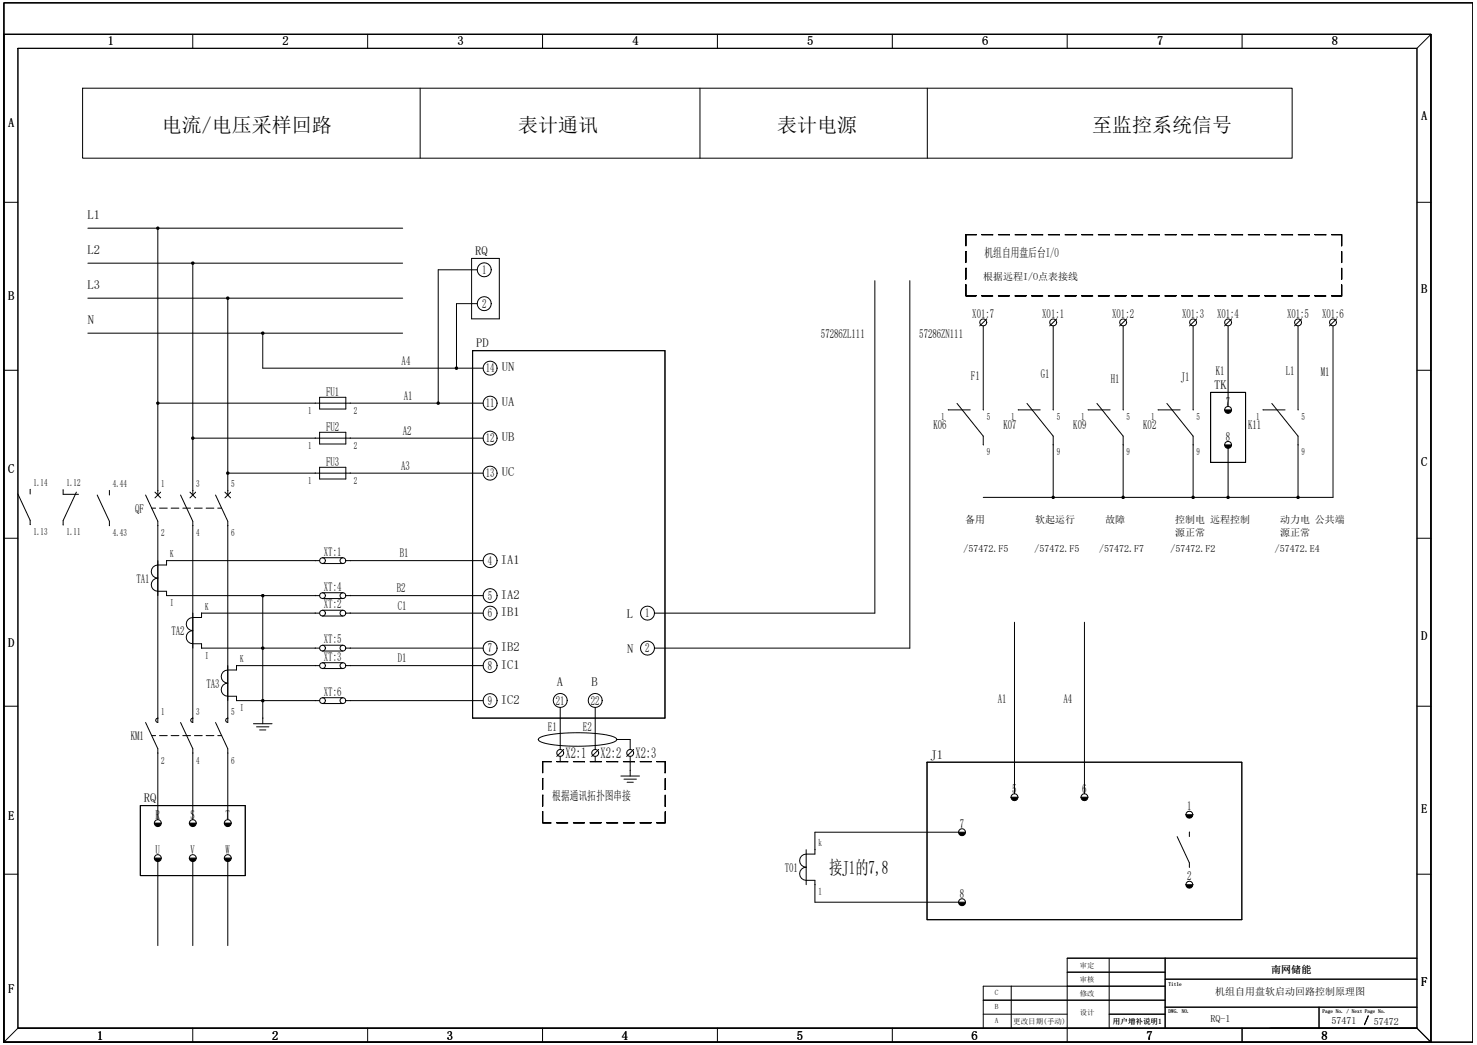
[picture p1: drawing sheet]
<svg xmlns="http://www.w3.org/2000/svg" width="420mm" height="297mm" viewBox="0 0 420 297" stroke-linecap="round" stroke-linejoin="round" font-family="sans-serif">
<g fill="none" stroke="#000" stroke-width=".28">
<path d="M1.1 9.8h405.8v286.4h-405.8zM1.1 .8h417.7v295.4h-417.7zM1.1 9.8h405.8M1.1 9.8v286.4M5.1 13.7h397.8v278.5h-397.8zM54.8 9.8v3.9M104.5 9.8v3.9M154.3 9.8v3.9M204 9.8v3.9M253.7 9.8v3.9M303.5 9.8v3.9M353.2 9.8v3.9"/>
<path d="M406.9 9.8v286.4M406.9 9.8l-4 3.9M23.5 25.1h343.9v19.9h-343.9zM119.5 25.1v19.9M199 25.1v19.9M263.7 25.1v19.9M1.1 57.5h4M402.9 57.5h4M25 64.9h89.5M25 74.8h89.5M44.9 64.9v75.8M54.8 74.8v65.9"/>
<path d="M134.1 73.4h7.9v17.2h-7.9zM135.7 76.7h-11.1v37.9M248.8 79.8v94.5h-62.7M258.7 79.8v104.4h-72.6M274.6 66.7l.1 3.2zM274.6 71.5l.1 3.1zM274.6 76.2l.1 3.2zM274.7 66.7v3.2M274.7 71.5v3.1M274.7 76.2v3.2M274.7 66.7l2.9 .1zM274.7 66.7h2.9"/>
<path d="M279.2 66.7l3.1 .1zM279.2 66.7h3.1M283.9 66.7l3.2 .1zM283.9 66.7h3.2M288.6 66.7l3.2 .1zM288.6 66.7h3.2M293.4 66.7l3.1 .1zM293.4 66.7h3.1M298.1 66.7l3.2 .1zM298.1 66.7h3.2M302.8 66.7l3.2 .1zM302.8 66.7h3.2"/>
<path d="M307.6 66.7l3.1 .1zM307.6 66.7h3.1M312.3 66.7l3.2 .1zM312.3 66.7h3.2M317.1 66.7l3.1 .1zM317.1 66.7h3.1M321.8 66.7l3.2 .1zM321.8 66.7h3.2M326.5 66.7l3.2 .1zM326.5 66.7h3.2M331.3 66.7l3.1 .1zM331.3 66.7h3.1"/>
<path d="M336 66.7l3.2 .1zM336 66.7h3.2M340.7 66.7l3.2 .1zM340.7 66.7h3.2M345.5 66.7l3.1 .1zM345.5 66.7h3.1M350.2 66.7l3.2 .1zM350.2 66.7h3.2M355 66.7l3.1 .1zM355 66.7h3.1M359.7 66.7l3.1 .1zM359.7 66.7h3.1"/>
<path d="M364.4 66.7l3.2 .1zM364.4 66.7h3.2M369.2 66.7l3.1 .1zM369.2 66.7h3.1M373.9 66.7l3.2 .1zM373.9 66.7h3.2M378.6 66.7l2.9 .1zM378.6 66.7h2.9v3.2M381.5 76.2l.1 3.2zM381.5 71.5l.1 3.1zM381.5 66.7l.1 3.2zM381.5 71.5v3.1"/>
<path d="M381.5 76.2v3.2M25 84.7h89.5M25 94.7h89.5M64.8 84.7v56M74.7 94.7v9.9h62.7M134.4 99.7h54.7v104.4h-54.7zM135.7 86.3h-5.9v18.3M274.6 80.9l.1 3.2zM274.7 80.9v3.2M274.7 84.1l2.9 .1zM274.7 84.1h2.9M279.2 84.1l3.1 .1z"/>
<path d="M279.2 84.1h3.1M279.6 92.6v23.9M280.6 90.6l-2 2M283.9 84.1l3.2 .1zM283.9 84.1h3.2M288.6 84.1l3.2 .1zM288.6 84.1h3.2M293.4 84.1l3.1 .1zM293.4 84.1h3.1M298.1 84.1l3.2 .1zM298.1 84.1h3.2M299.5 92.6v23.9"/>
<path d="M300.5 90.6l-2 2M302.8 84.1l3.2 .1zM302.8 84.1h3.2M307.6 84.1l3.1 .1zM307.6 84.1h3.1M312.3 84.1l3.2 .1zM312.3 84.1h3.2M317.1 84.1l3.1 .1zM317.1 84.1h3.1M319.4 92.6v23.9M320.4 90.6l-2 2M321.8 84.1l3.2 .1z"/>
<path d="M321.8 84.1h3.2M326.5 84.1l3.2 .1zM326.5 84.1h3.2M331.3 84.1l3.1 .1zM331.3 84.1h3.1M336 84.1l3.2 .1zM336 84.1h3.2M339.3 92.6v23.9M340.3 90.6l-2 2M340.7 84.1l3.2 .1zM340.7 84.1h3.2M345.5 84.1l3.1 .1z"/>
<path d="M345.5 84.1h3.1M349.2 92.6v22.9M350.2 84.1l3.2 .1zM350.2 90.6l-2 2M350.2 84.1h3.2M355 84.1l3.1 .1zM355 84.1h3.1M359.7 84.1l3.1 .1zM359.7 84.1h3.1M364.4 84.1l3.2 .1zM364.4 84.1h3.2M369.1 92.6v23.9"/>
<path d="M369.2 84.1l3.1 .1zM369.2 84.1h3.1M370.1 90.6l-2 2M373.9 84.1l3.2 .1zM373.9 84.1h3.2M378.6 84.1l2.9 .1zM379.1 92.6v48.8h-99.5M380.1 90.6l-2 2M381.5 80.9l.1 3.2zM381.5 80.9v3.2h-2.9M1.1 105.2h4M44.9 114.6h92.5"/>
<path d="M89.6 114.6h.1M90.9 112.9h7.4v3.3h-7.4zM99.6 114.6h.1M269.6 116.5h.1M269.7 116.5h6.2M272.1 114.7l7.5 9.3v2.4M279.6 116.5h.1M289.5 116.5h6.3M289.6 116.5h.1M292 114.7l7.5 9.3v17.4M299.5 116.5h.1M309.4 116.5h.1"/>
<path d="M309.4 116.5h6.3M311.9 114.7l7.5 9.3v17.4M319.4 116.5h.1M329.3 116.5h6.3M329.3 116.5h.1M331.8 114.7l7.5 9.3v17.4M339.3 116.5h.1M344.2 111.5h10v19.9h-10zM348.2 116.5a.99 .99 0 0 0 1 1 .99 .99 0 0 0 1-1M348.2 116.5a.99 .99 0 0 1 1-1 .99 .99 0 0 1 1 1M348.2 116.5h2M359.2 116.5h.1"/>
<path d="M359.2 116.5h6.2M361.7 114.7l7.4 9.3v17.4M369.1 116.5h.1M402.9 105.2h4M8.6 139.2v1.2M8.6 139.1h.1M17.9 139.2h.1M18 139.2v1.3h4.3M21.7 139.9l-3.7 8v1.3M31.1 139.4h.1M31.1 139.4v1.3M44.1 139.9l1.6 1.6"/>
<path d="M44.9 139.4h.1M45.7 139.9l-1.6 1.6M54 139.9l1.6 1.6M54.8 139.4h.1M54.8 124.5h82.6M55.6 139.9l-1.6 1.6M64 139.9l1.6 1.6M64.8 134.5h72.6M64.8 139.4h.1M65.6 139.9l-1.6 1.6M89.6 124.5h.1M89.6 134.5h.1"/>
<path d="M90.9 122.9h7.4v3.3h-7.4zM90.9 132.8h7.4v3.3h-7.4zM99.6 124.5h.1M99.6 134.5h.1M279.6 126.4h.1M299.5 126.4h.1M319.4 126.4h.1M339.3 126.4h.1M348.2 126.4a.99 .99 0 0 0 1 1 .99 .99 0 0 0 1-1M348.2 126.4a.99 .99 0 0 1 1-1 .99 .99 0 0 1 1 1M348.2 126.4h2M349.2 127.4v14"/>
<path d="M369.1 126.4h.1M1.1 153h4M5.1 140.4l3.5 7.5v1.2M8.6 149.1h.1M17.9 149.2h.1M27.6 140.7l3.5 7.5v1.2M31.1 149.4h.1M41.4 140.7l3.5 7.5v57.1l-.5-.1-.1-.5 .1-.4 .5-.2M43.1 144.4h1.1M44.9 149.4h.1M45.3 144.4h2.3M47.3 159.4h.1"/>
<path d="M48.7 144.4h2.2M51.3 140.7l3.5 7.5v57.1l-.4-.1-.2-.5 .2-.4 .4-.2M52 144.4h2.2M54.8 149.4h.1M55.3 144.4h2.2M58.6 144.4h2.2M61.3 140.7l3.5 7.5v57.1l-.5-.1-.2-.5 .2-.4 .5-.2M61.9 144.4h1.1M64.8 149.4h.1M89.6 159.4h.1M90.9 159.3h-43.5v1.3h-2.5a1.86 1.86 0 0 0-1.9 1.8 1.86 1.86 0 0 0 1.9 1.9 1.86 1.86 0 0 0-1.9 1.9 1.86 1.86 0 0 0 1.9 1.8h2.5v1.3h43.5M91.7 158.5h5.8"/>
<path d="M98.3 159.3h39.1M99.6 159.4h.1M402.9 153h4M47.3 169.3h.1M57.3 174.2h.1M74.7 169.3v36.4M89.6 169.3h.1M89.6 174.2h.1M90.9 174.3h-33.6v1.2h-2.5a1.86 1.86 0 0 0-1.8 1.9 1.86 1.86 0 0 0 1.8 1.8 1.86 1.86 0 0 0-1.8 1.9 1.86 1.86 0 0 0 1.8 1.9h2.5v1.2h33.6M91.7 160.2h5.8M91.7 168.5h5.8M91.7 170.1h5.8"/>
<path d="M91.7 173.4h5.8M91.7 175.1h5.8M98.3 169.3h39.1M98.3 174.3h39.1M99.6 169.3h.1M99.6 174.2h.1M288.5 176.8v48.8M308.4 176.8v48.8M57.3 184.2h.1M67.3 199.1h.1M67.3 189.2h.1M89.6 184.2h.1"/>
<path d="M89.6 189.2h.1M89.6 199.1h.1M90.9 189.2h-23.6v1.2h-2.5a1.86 1.86 0 0 0-1.9 1.9 1.86 1.86 0 0 0 1.9 1.9 1.86 1.86 0 0 0-1.9 1.8 1.86 1.86 0 0 0 1.9 1.9h2.5v1.2h23.6M91.7 183.4h5.8M91.7 185h5.8M91.7 188.3h5.8M91.7 190h5.8M91.7 198.3h5.8M91.7 200h5.8M98.3 184.2h39.1M98.3 189.2h39.1M98.3 199.1h39.1"/>
<path d="M99.6 184.2h.1M99.6 189.2h.1M99.6 199.1h.1M1.1 200.7h4M41.4 205.3l3.5 7.5v20.1M43.1 209.1h1.1M44.9 204.1h.1M44.9 214h.1M45.3 209.1h2.3M48.7 209.1h2.2M51.3 205.3l3.5 7.5v20.1M52 209.1h2.2"/>
<path d="M54.8 204.1h.1M54.8 214h.1M55.3 209.1h2.2M58.6 209.1h2.2M61.3 205.3l3.5 7.5v20.1M61.9 209.1h1.1M64.8 204.1h.1M64.8 214h.1M72.1 205.7h5.3M73 206.6h3.5M73.8 207.5h1.8M74.7 204.1h.1"/>
<path d="M153.2 209.9a14.1 14.1 0 0 1 7-1.5 40.3 40.3 0 0 1 14.6 1.1l.6 .5a1.14 1.14 0 0 1-1.2 1 46.7 46.7 0 0 1-20.3-.1l-.7-.5zM154.3 216.5l.1 3.2zM154.3 216.4l2.4 .1zM156.7 216.5h-2.4v3.2M158.3 216.4l3.2 .1zM158.3 216.5h3.2M159.3 201.1v11.9M159.3 215v1.5M160.3 213l-2 2M163.1 216.4l3.1 .1zM163.1 216.5h3.1M167.8 216.4l3.2 .1z"/>
<path d="M167.8 216.5h3.2M169.3 201.1v11.9M169.3 215v1.5M170.2 213l-1.9 2M172.5 216.4l3.2 .1zM172.5 216.5h3.2M175.3 210.2h3.9v2.8M177.3 216.4l3.1 .1zM177.3 216.5h3.1M179.2 215v5.6M179.2 218.9h.1M180.2 213l-2 2"/>
<path d="M182 216.4l3.2 .1zM182 216.5h3.2M186.7 216.4l2.4 .1zM186.7 216.5h2.4v3.2M189.1 216.5l.1 3.2zM263.6 216.6h89.5v44.8h-89.5zM402.9 200.7h4M39.9 229h29.8v19.9h-29.8zM43.9 233.9a.99 .99 0 0 0 1 1 .99 .99 0 0 0 1-1M43.9 233.9a.99 .99 0 0 1 1-1 .99 .99 0 0 1 1 1M43.9 233.9h2M53.8 233.9a.99 .99 0 0 0 1 1 .99 .99 0 0 0 1-1"/>
<path d="M53.8 233.9a.99 .99 0 0 1 1-1 .99 .99 0 0 1 1 1M53.8 233.9h2M63.8 233.9a.99 .99 0 0 0 1 1 .99 .99 0 0 0 1-1M63.8 233.9a.99 .99 0 0 1 1-1 .99 .99 0 0 1 1 1M63.8 233.9h2M154.3 221.2l.1 3.2zM154.3 226l.1 3.1zM154.3 230.7l.1 3.2zM154.3 230.7v3.2h2.4M154.3 221.2v3.2M154.3 226v3.1M154.3 233.8l2.4 .1z"/>
<path d="M158.3 233.8l3.2 .1zM158.3 233.9h3.2M163.1 233.8l3.1 .1zM163.1 233.9h3.1M167.8 233.8l3.2 .1zM167.8 233.9h3.2M172.5 233.8l3.2 .1zM172.5 233.9h3.2M176.6 220.6h5.2M177.3 233.8l3.1 .1zM177.3 233.9h3.1M177.4 221.4h3.6"/>
<path d="M178.3 222.3h1.8M182 233.8l3.2 .1zM182 233.9h3.2M186.7 233.8l2.4 .1zM189.1 230.7l.1 3.2zM189.1 226l.1 3.1zM189.1 221.2l.1 3.2zM189.1 230.7v3.2h-2.4M189.1 221.2v3.2M189.1 226v3.1M274.6 236.5h-42.9v6.2h-2.5a1.86 1.86 0 0 0-1.8 1.9 1.86 1.86 0 0 0 1.8 1.9 1.86 1.86 0 0 0-1.8 1.8 1.86 1.86 0 0 0 1.8 1.9h2.5v6.2h42.9M287.5 226.6a.99 .99 0 0 0 1 1 .99 .99 0 0 0 1-1"/>
<path d="M287.5 226.6a.99 .99 0 0 1 1-1 .99 .99 0 0 1 1 1M287.5 226.6h2M307.4 226.6a.99 .99 0 0 0 1 1 .99 .99 0 0 0 1-1M307.4 226.6a.99 .99 0 0 1 1-1 .99 .99 0 0 1 1 1M307.4 226.6h2M334.7 237.8l3.5 7.4v1.3M337.2 231.6a.99 .99 0 0 0 1 .9 .99 .99 0 0 0 1-.9M337.2 231.6a.99 .99 0 0 1 1-1 .99 .99 0 0 1 1 1M337.2 231.6h2M338.2 236.5v1.3M338.2 236.5h.1M1.1 248.5h4"/>
<path d="M43.9 243.9a.99 .99 0 0 0 1 1 .99 .99 0 0 0 1-1M43.9 243.9a.99 .99 0 0 1 1-1 .99 .99 0 0 1 1 1M43.9 243.9h2M44.9 244.9v23.8M53.8 243.9a.99 .99 0 0 0 1 1 .99 .99 0 0 0 1-1M53.8 243.9a.99 .99 0 0 1 1-1 .99 .99 0 0 1 1 1M53.8 243.9h2M54.8 244.9v23.8M63.8 243.9a.99 .99 0 0 0 1 1 .99 .99 0 0 0 1-1M63.8 243.9a.99 .99 0 0 1 1-1 .99 .99 0 0 1 1 1M63.8 243.9h2M64.8 244.9v23.8"/>
<path d="M229.2 241.5v9.9M231.7 251.5h.1M231.7 241.5h.1M337.2 251.4a.99 .99 0 0 0 1 1 .99 .99 0 0 0 1-1M337.2 251.4a.99 .99 0 0 1 1-1 .99 .99 0 0 1 1 1M337.2 251.4h2M338.2 246.5h.1M402.9 248.5h4M303.5 276.3h27.8M315.4 272.3v19.9M331.3 278.3h71.6M331.3 272.3v19.9"/>
<path d="M402.9 272.3h-99.4v23.9M1.1 296.2l4-4h397.8l4 4M1.1 296.2h405.8M54.8 292.2v4M104.5 292.2v4M154.3 292.2v4M204 292.2v4M253.7 292.2v4M279.6 288.2h23.9M279.6 284.3h51.7M287.6 280.3v11.9M315.4 288.2h15.9"/>
<path d="M331.3 280.3h-51.7v11.9M331.3 286.3h71.6M353.2 292.2v4M375.1 292.3h.1M375.1 286.3v5.9M375.1 292.2h.1M375.2 292.2h-.1M375.2 292.2h.1M375.3 292.2h.1M375.3 292.2h-.1M394.3 292.2h.1"/>
<circle cx="137.7" cy="76.7" r="1.99"/>
<circle cx="137.7" cy="86.3" r="1.99"/>
<circle cx="279.6" cy="91.6" r=".99"/>
<circle cx="299.5" cy="91.6" r=".99"/>
<circle cx="319.4" cy="91.6" r=".99"/>
<circle cx="339.3" cy="91.6" r=".99"/>
<circle cx="349.2" cy="91.6" r=".99"/>
<circle cx="369.1" cy="91.6" r=".99"/>
<circle cx="379.1" cy="91.6" r=".99"/>
<circle cx="139.4" cy="114.6" r="1.99"/>
<circle cx="139.4" cy="104.6" r="1.99"/>
<circle cx="139.4" cy="134.5" r="1.99"/>
<circle cx="139.4" cy="124.5" r="1.99"/>
<circle cx="91.7" cy="159.3" r=".83"/>
<circle cx="97.5" cy="159.3" r=".83"/>
<circle cx="139.4" cy="159.3" r="1.99"/>
<circle cx="91.7" cy="174.3" r=".83"/>
<circle cx="91.7" cy="169.3" r=".83"/>
<circle cx="97.5" cy="174.3" r=".83"/>
<circle cx="97.5" cy="169.3" r=".83"/>
<circle cx="139.4" cy="174.3" r="1.99"/>
<circle cx="139.4" cy="169.3" r="1.99"/>
<circle cx="184.1" cy="174.3" r="1.99"/>
<circle cx="91.7" cy="199.1" r=".83"/>
<circle cx="91.7" cy="189.2" r=".83"/>
<circle cx="91.7" cy="184.2" r=".83"/>
<circle cx="97.5" cy="199.1" r=".83"/>
<circle cx="97.5" cy="189.2" r=".83"/>
<circle cx="97.5" cy="184.2" r=".83"/>
<circle cx="139.4" cy="189.2" r="1.99"/>
<circle cx="139.4" cy="199.1" r="1.99"/>
<circle cx="139.4" cy="184.2" r="1.99"/>
<circle cx="159.3" cy="199.1" r="1.99"/>
<circle cx="169.3" cy="199.1" r="1.99"/>
<circle cx="184.1" cy="184.2" r="1.99"/>
<circle cx="159.3" cy="214" r=".99"/>
<circle cx="169.3" cy="214" r=".99"/>
<circle cx="179.2" cy="214" r=".99"/>
<circle cx="273.6" cy="236.5" r=".99"/>
<circle cx="273.6" cy="256.4" r=".99"/>
</g>
<path d="M389.1 288.7l-1.1 2.5" fill="none" stroke="#000" stroke-width=".3"/>
<g fill="#000">
<path d="M44.4 64.4h1v.9h-1zM54.3 74.3h1v1h-1zM64.3 84.2h1v1h-1zM74.2 94.2h1v1h-1zM44.4 114.1h1v1h-1zM124.1 114.1h1v1h-1zM129.3 104.1h1v1.1h-1zM348.2 116.5h2v1h-2zM54.3 124.1h1v.9h-1zM64.3 134h1v1h-1zM348.2 126.4h2v1.1h-2zM299 140.9h1v1h-1z"/>
<path d="M318.9 140.9h1v1h-1zM338.8 140.9h1v1h-1zM348.7 140.9h1v1h-1zM368.6 140.9h1v1h-1zM74.2 168.8h1v1h-1zM74.2 183.7h1v1h-1zM74.2 198.6h1v1h-1zM43.9 233.9h2v1h-2zM53.8 233.9h2v1h-2zM63.8 233.9h2v1h-2zM272.5 236.5h2.1v1h-2.1zM287.5 226.6h2v1h-2z"/>
<path d="M307.4 226.6h2v1h-2zM337.2 231.5h2v1.1h-2zM43.9 243.9h2v1h-2zM53.8 243.9h2v1h-2zM63.8 243.9h2v1h-2zM272.5 256.4h2.1v1h-2.1zM337.2 251.5h2v.9h-2zM375.1 292.2h.2z"/>
</g>
<g font-size="5.7">
<text x="46" y="37.6">电流/电压采样回路</text>
<text x="147.3" y="37.6">表计通讯</text>
<text x="221" y="37.6">表计电源</text>
<text x="310.6" y="37.6">至监控系统信号</text>
</g>
<text font-size="5.3" x="235.8" y="248.3">接J1的7,8</text>
<g font-size="4.3">
<text x="160.8" y="215.5">X2:1</text>
<text x="170.7" y="215.5">X2:2</text>
<text x="180.7" y="215.5">X2:3</text>
</g>
<g font-size="3.6">
<text x="30.6" y="12.7">1</text>
<text x="80.4" y="12.7">2</text>
<text x="130.1" y="12.7">3</text>
<text x="179.8" y="12.7">4</text>
<text x="229.6" y="12.7">5</text>
<text x="279.3" y="12.7">6</text>
<text x="329" y="12.7">7</text>
<text x="378.7" y="12.7">8</text>
<text x="404.1" y="34.1">A</text>
<text x="2.3" y="36.1">A</text>
<text x="24.9" y="62.4">L1</text>
<text x="24.9" y="72.3">L2</text>
<text x="135.1" y="72.5">RQ</text>
<text x="137.1" y="77.9">1</text>
<text x="280" y="73">机组自用盘后台I/O</text>
<text x="24.9" y="82.3">L3</text>
<text x="404.1" y="83.3">B</text>
<text x="2.3" y="85.3">B</text>
<text x="137.1" y="87.5">2</text>
<text x="25" y="92.2">N</text>
<text x="233.5" y="95.9">57286ZL111</text>
<text x="261.4" y="95.9">57286ZN111</text>
<text x="276.5" y="90.4">X01:7</text>
<text x="296.4" y="90.4">X01:1</text>
<text x="316.3" y="90.4">X01:2</text>
<text x="336.2" y="90.4">X01:3</text>
<text x="346.1" y="90.4">X01:4</text>
<text x="366" y="90.4">X01:5</text>
<text x="375.9" y="90.4">X01:6</text>
<text x="135.4" y="98.7">PD</text>
<text x="114.2" y="103.7">A4</text>
<text x="138.1" y="105.8">14 UN</text>
<text x="296" y="107.5">G1</text>
<text x="345.7" y="106.6">K1</text>
<text x="365.6" y="106.5">L1</text>
<text x="375.6" y="107">M1</text>
<text x="92.7" y="112.4">FU1</text>
<text x="114.9" y="113.7">A1</text>
<text x="276.1" y="108.1">F1</text>
<text x="315.9" y="108.8">H1</text>
<text x="335.8" y="108.3">J1</text>
<text x="345.2" y="110.5">TK</text>
<text x="138.1" y="115.8">11 UA</text>
<text x="348.6" y="115.3">7</text>
<text x="92.7" y="122.4">FU2</text>
<text x="114.5" y="123.6">A2</text>
<text x="138.1" y="125.7">12 UB</text>
<text x="265.4" y="121.8">K06</text>
<text x="285.3" y="121.8">K07</text>
<text x="305.2" y="121.8">K09</text>
<text x="325.1" y="121.8">K02</text>
<text x="348.6" y="125.2">8</text>
<text x="354.9" y="121.8">K11</text>
<text x="2.3" y="134.5">C</text>
<text x="92.7" y="132.3">FU3</text>
<text x="114.1" y="133.6">A3</text>
<text x="138.1" y="135.7">13 UC</text>
<text x="404.1" y="132.6">C</text>
<text x="38.4" y="145.7">QF</text>
<text x="92.1" y="158">XT:1</text>
<text x="113.7" y="158.4">B1</text>
<text x="138.7" y="160.5">4 IA1</text>
<text x="38.8" y="165.6">TA1</text>
<text x="92.1" y="168">XT:4</text>
<text x="92.1" y="172.9">XT:2</text>
<text x="112.9" y="168.4">B2</text>
<text x="113.2" y="173.3">C1</text>
<text x="138.7" y="170.5">5 IA2</text>
<text x="138.7" y="175.5">6 IB1</text>
<text x="178.3" y="175.8">L</text>
<text x="183.5" y="175.5">1</text>
<text x="2.3" y="183.8">D</text>
<text x="48.7" y="180.5">TA2</text>
<text x="92.1" y="182.9">XT:5</text>
<text x="138.7" y="185.4">7 IB2</text>
<text x="178.3" y="185.7">N</text>
<text x="183.5" y="185.4">2</text>
<text x="404.1" y="181.8">D</text>
<text x="92.1" y="187.9">XT:3</text>
<text x="113.2" y="188.3">D1</text>
<text x="138.7" y="190.4">8 IC1</text>
<text x="58.7" y="195.4">TA3</text>
<text x="92.1" y="197.8">XT:6</text>
<text x="158.3" y="195.1">A</text>
<text x="168.2" y="195.1">B</text>
<text x="138.7" y="200.3">9 IC2</text>
<text x="158.1" y="200.3">21</text>
<text x="168" y="200.3">22</text>
<text x="283.7" y="199.9">A1</text>
<text x="302.4" y="199.9">A4</text>
<text x="155.8" y="207.8">E1</text>
<text x="165.8" y="207.8">E2</text>
<text x="37.2" y="210.3">KM1</text>
<text x="264.6" y="215.6">J1</text>
<text x="40.9" y="228">RQ</text>
<text x="157.1" y="227.4">根据通讯拓扑图串接</text>
<text x="287.9" y="225.3">5</text>
<text x="307.7" y="225.4">6</text>
<text x="2.3" y="233">E</text>
<text x="44.3" y="232.7">R</text>
<text x="54.2" y="232.7">S</text>
<text x="64.1" y="232.7">T</text>
<text x="337.6" y="230.3">1</text>
<text x="404.1" y="231">E</text>
<text x="272.9" y="235.3">7</text>
<text x="44.3" y="242.6">U</text>
<text x="54.2" y="242.6">V</text>
<text x="64.1" y="242.6">W</text>
<text x="223.1" y="247.7">T01</text>
<text x="337.6" y="250.2">2</text>
<text x="272.9" y="255.2">8</text>
<text x="404.1" y="280.3">F</text>
<text x="2.3" y="282.3">F</text>
<text x="27.6" y="295.7">1</text>
<text x="77.4" y="295.7">2</text>
<text x="127.1" y="295.7">3</text>
<text x="176.8" y="295.7">4</text>
<text x="226.6" y="295.7">5</text>
<text x="276.3" y="295.7">6</text>
<text x="326" y="295.7">7</text>
<text x="375.8" y="295.7">8</text>
</g>
<text font-size="2.9" x="361.5" y="276.5">南网储能</text>
<g font-size="2.8">
<text x="279.6" y="79.4">根据远程I/O点表接线</text>
<text x="87.6" y="117.6">1</text>
<text x="100.6" y="117.6">2</text>
<text x="267.7" y="119.5">1</text>
<text x="280.6" y="119.5">5</text>
<text x="287.6" y="119.5">1</text>
<text x="300.5" y="119.5">5</text>
<text x="307.4" y="119.5">1</text>
<text x="320.4" y="119.5">5</text>
<text x="327.3" y="119.5">1</text>
<text x="340.3" y="119.5">5</text>
<text x="357.2" y="119.5">1</text>
<text x="370.1" y="119.5">5</text>
<text x="87.6" y="127.5">1</text>
<text x="100.6" y="127.5">2</text>
<text x="280.6" y="129.4">9</text>
<text x="300.5" y="129.4">9</text>
<text x="320.4" y="129.4">9</text>
<text x="340.3" y="129.4">9</text>
<text x="370.1" y="129.4">9</text>
<text x="87.6" y="137.5">1</text>
<text x="100.6" y="137.5">2</text>
<text x="9.6" y="138.2">1.14</text>
<text x="18.9" y="138.3">1.12</text>
<text x="32.1" y="138.5">4.44</text>
<text x="45.9" y="138.5">1</text>
<text x="55.8" y="138.5">3</text>
<text x="65.8" y="138.5">5</text>
<text x="274.5" y="148.7">备用</text>
<text x="294.4" y="148.7">软起运行</text>
<text x="314.3" y="148.7">故障</text>
<text x="334.2" y="148.7">控制电 远程控制</text>
<text x="364" y="148.7">动力电 公共端</text>
<text x="9.6" y="152.1">1.13</text>
<text x="18.9" y="152.2">1.11</text>
<text x="32.1" y="152.4">4.43</text>
<text x="45.9" y="152.4">2</text>
<text x="55.8" y="152.4">4</text>
<text x="65.8" y="152.4">6</text>
<text x="334.2" y="152.3">源正常</text>
<text x="364" y="152.3">源正常</text>
<text x="48.4" y="158.3">K</text>
<text x="273.9" y="156.7">/57472.F5</text>
<text x="294.2" y="156.7">/57472.F5</text>
<text x="312.5" y="156.7">/57472.F7</text>
<text x="332.8" y="156.7">/57472.F2</text>
<text x="362.5" y="156.7">/57472.E4</text>
<text x="48.4" y="172.3">I</text>
<text x="58.3" y="173.3">K</text>
<text x="58.3" y="187.2">I</text>
<text x="68.3" y="188.2">K</text>
<text x="45.9" y="203.1">1</text>
<text x="55.8" y="203.1">3</text>
<text x="65.8" y="203.1">5</text>
<text x="68.3" y="202.1">I</text>
<text x="45.9" y="217">2</text>
<text x="55.8" y="217">4</text>
<text x="65.8" y="217">6</text>
<text x="232.7" y="240.5">k</text>
<text x="232.7" y="254.4">l</text>
<text x="345.6" y="282.9">机组自用盘软启动回路控制原理图</text>
<text x="344.2" y="290.5">RQ-1</text>
<text x="378.6" y="291.1">57471</text>
<text x="390.6" y="291.2">57472</text>
</g>
<g font-size="2.1">
<text x="307" y="275.1">审定</text>
<text x="307" y="279">审核</text>
<text x="282.9" y="282.8">C</text>
<text x="282.9" y="286.8">B</text>
<text x="307" y="283">修改</text>
<text x="282.9" y="290.8">A</text>
<text x="288.1" y="290.9">更改日期(手动)</text>
<text x="307" y="288.5">设计</text>
<text x="316.5" y="290.9">用户增补说明1</text>
</g>
<g font-size="1.5">
<text x="332.3" y="280.3">Title</text>
<text x="332.3" y="287.9">DWG. NO.</text>
<text x="376.1" y="287.9">Page No. / Next Page No.</text>
</g>
</svg>
